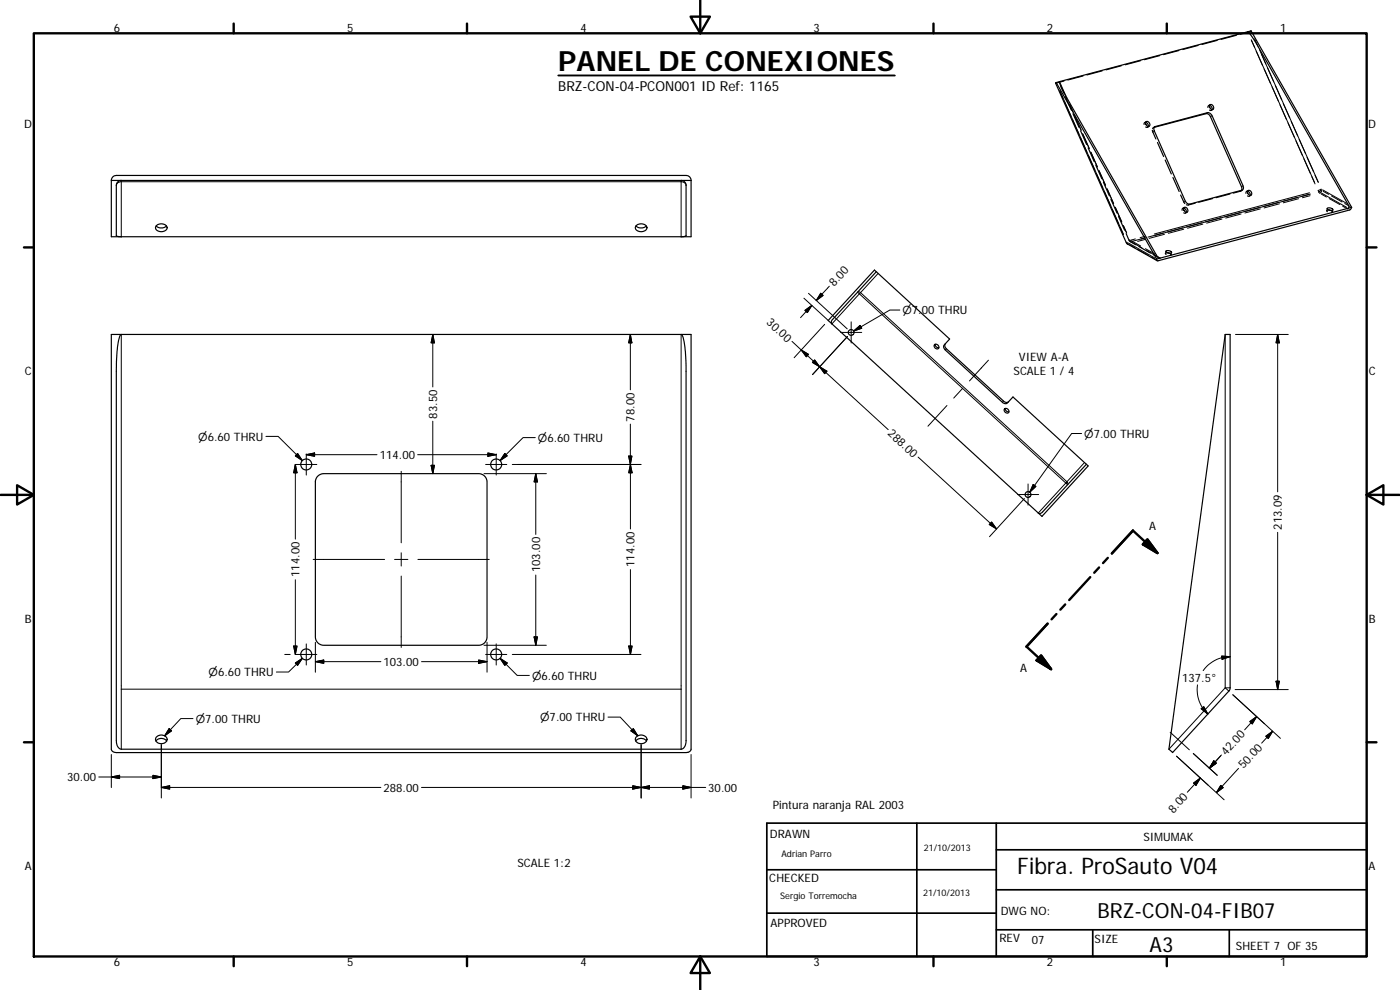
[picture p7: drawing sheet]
<svg xmlns="http://www.w3.org/2000/svg" width="420mm" height="297mm" viewBox="0 0 420 297" stroke-linecap="round" stroke-linejoin="round" font-family="sans-serif">
<g fill="none" stroke="#000" stroke-width=".3">
<path d="M375.5 11.9l19 42.9M375.6 12.1l.9 2.1M376.5 11.7l1 2.1M377 15.3l1.9 4.3M378 14.9l1.9 4.3M378.6 16.2l17 38.4M318 27.2l19.1 43.1M318.1 24.7l1.8 4.1M318.1 27.3l.9 2.2M319.5 30.6l1.9 4.3M321 31.2l.9 2.2M321.1 31.5l1 2.2"/>
<path d="M321.9 35.9l1.9 4.4M322.4 34.5l2.1 4.6M346.1 39.5l-.1 .1M346.4 38.2h-.1M346.4 39.3l-.1 .1M346.8 38l-.4 .2M362.4 33.8l-.5 .3M363.7 34.7l-.4 .3M379.4 20.7l1.9 4.3M380.4 20.3l1.9 4.3M381.8 26.1l1.9 4.3M382.7 25.7l2 4.3"/>
<path d="M384.1 31.5l1.9 4.3M385.1 31.1l1.9 4.2M387.5 36.4l1.9 4.4M36.4 54.1v.4a1.34 1.34 0 0 0-1.5 1.1M204.4 54.5a1.34 1.34 0 0 1 1.5 1.1M204.4 54.1v.4M204.4 54.5v16.5M204.4 54.5h-168v16.5M324.3 41.3l1.9 4.3M324.9 40.1l1.9 4.4M325 40.2l2 4.4M326.7 46.7l1.9 4.3"/>
<path d="M327.4 45.6l1.9 4.4M327.4 45.7l2 4.4M329 52.1l2 4.3M329.8 51.2l2 4.4-1.9-4.4M331.4 57.5l1.9 4.3M372.4 57.3h-.1M372.7 57.1l-.2 .1M373 55.8l-.4 .2M388.9 42.3l1.9 4.3M389.4 59.2l-4.6 1.3M389.7 59.6l-4.6 1.3M389.9 41.8l1.9 4.3"/>
<path d="M391.3 47.6l1.9 4.4M392.3 47.2l1.9 4.3M392.8 58.3l-2.2 .6M393 57.8l-46.6 12.4M393.2 58.7l-2.3 .6M393.3 58.2l-46.6 12.4M393.7 53l1 2.2M394.7 52.6l.9 2.2M395.6 57.1l.9-.3a.52 .52 0 0 1-.3 .6 .52 .52 0 0 1-.6-.2M395.7 57.6l.1 .2M396.1 57.5l-.3 .1M396.3 57.8l7.9 4.4"/>
<path d="M396.4 57.8h-.5M396.5 58.2l1.6 .9M396.7 57.2l-.3 .1M396.7 57.2l-.2 .3M396.9 57l7.2 4M397.1 57.4l1.6 .9M398.9 59.6l3.2 1.8M399.6 58.8l3.2 1.8M333.8 62.9l1.9 4.3M334.2 61.1l-1.9-4.4 1.9 4.4M336.2 68.3l1 2.1M336.6 66.5l-1.9-4.3 2 4.5"/>
<path d="M337.1 67.7l1 2.1M337.2 67.8l.9 2.2M338.1 72.8l.1-.1 .1 .5M338.2 72.8h-.1M338.3 72.8v.2M338.4 73.2h.1M338.4 73.1l.1 .1M338.7 72.9l8 4.6M338.9 72.2h.2M339 73.4l1.6 1M339 72l-.1 .1M339 72v.3"/>
<path d="M339.1 72.2l.1 .1M339.2 72.5h.2M339.3 72.4l.1 .1M339.4 72.2l2.9 1.6M339.8 72.7l2.9 1.7M340.7 71.7l-1.4 .4M341 72.1l-1.3 .4M341.4 74.8l3.2 1.8M343.4 71.4l-2.3 .7M343.6 70.9l-1.4 .4M343.7 71.8l-2.3 .6M343.8 74.6l2.8 1.6"/>
<path d="M343.8 71.4l-1.4 .3M344.1 75.2l2.9 1.6M345.5 77.1l1.6 .9M347.5 77.1l.6 .3M349.2 69.9l-4.7 1.2M349.5 70.3l-4.6 1.2M354.9 68.4l-4.6 1.2M355.3 68.8l-4.7 1.2M355.4 60.5l-.1 .1M355.7 60.3l-.1 .1M356.8 61.4l-.2 .1M357 61.2l-.1 .1"/>
<path d="M360.6 66.9l-4.5 1.2M361 67.2l-4.6 1.3M366.4 65.3l-4.6 1.3M366.7 65.7l-4.6 1.3M372.2 63.8l-4.6 1.2M372.5 64.2l-4.6 1.2M377.9 62.3l-4.6 1.2M378.2 62.7l-4.6 1.2M383.6 60.8l-4.6 1.2M384 61.2l-4.6 1.2M402.9 61.8l1.6 1M403.6 61.1l1.6 .9"/>
<path d="M241.3 89.5l7.2 6.6M241.6 93.1l2-1.5-1.3 2.2zM242.6 88l11.7 10.7M243.6 91.6l-3.3 3.7M246.3 88l.7 .6-2 1.6zM247.5 97.3l-9.2 10M248.9 85.9l-3.9 4.3M249.7 97.2l8.2-9 62 56.7M252.3 99.7h6.3M255.4 96.6v6.3M256.2 99.3l1.9-1.7 .5 .9zM257.4 87.7l.4-.2 .5 .3a.48 .48 0 0 1-.5 .2 .48 .48 0 0 1-.4-.3z"/>
<path d="M258.3 87.8l61.9 56.7 5.3-5.7M263.5 82l-5.2 5.8M270.1 93h-3.1l-10.8 6.3M36.4 100.4v106.4M129.9 100.4v15.7M129.9 100.4l.5 2.5h-1zM189.2 100.4v16.6M189.2 100.4l.4 2.5h-.9zM204.4 100.4v106.4M237.7 102.4l28.9 26.5M240.5 105l2.1 1.3-.6 .8zM244.5 108l1.5 2-2.2-1.3z"/>
<path d="M246 110l2.2 1.4-.7 .7zM254.3 100.9l-10.5 11.5M284 104.6l-.3 .4M288.9 116.5l-2.7 2.9M296.6 108.1l-5.7 6.2M367.7 100.4v106M370.8 100.4h15.8M383.4 100.4v47.2M383.4 100.4l.6 2.5h-1zM79.8 130.9h3.7l7.2 7.3M88.6 139.4v22.4M88.6 139.4l.5 2.5h-1z"/>
<path d="M88.7 139.4h6.4M89.3 136.1l1.4 2.1-2.1-1.4zM91.9 136.2v6.3M91.9 136.4l2.5-.5v1zM113.1 136.4h-21.2M125.3 136.4h23.6M129.4 139.6h1l-.5 2.5zM129.9 126.4v15.7M145.7 139.4h6.4M146.4 135.9l2.5 .5-2.5 .5zM148.9 136.2v6.3M151.5 136.1l.7 .7-2.1 1.4z"/>
<path d="M153.7 139.4h38.7M160.6 131.3h-3.6l-6.9 6.9M188.7 136.8h.9l-.4 2.6zM189.2 127.3v12.1M189.2 139.4v19.3M189.2 139.4l.5 2.5h-1zM275.5 137.1l23.6 21.6M284.2 121.7l-5.7 6.2M301.2 120.3l-.4 .4M324.6 130.1h-3l-12.6 17.6M120.4 141.4v21.5M145.3 142.1h3.5"/>
<path d="M149 142.1h15M160.8 142.1v18.3M160.8 142.1l.5 2.5h-1zM297.6 156.6l1.5 2.1-2.2-1.3zM305.4 148.4h6.3M307.4 149.6l-10.4 11.4M308.5 145.2v6.4M310.1 145.4l.8 .5-1.9 1.8zM319.9 144.9l-8.3 9M320.2 144.5l.3 .5-.1 .4a.47 .47 0 0 1-.4-.4 .47 .47 0 0 1 .2-.5zM383.4 159.7v47.2M88.6 173.9v22.5"/>
<path d="M94 167.9h21.4M118.4 167.9h4M120.4 165.9v3.9M120.4 172.8v21.5M125.4 167.9h21.4M160.8 172.5v21.1M189.2 170.9v25.5M85.5 196.4h1.6M88.1 193.8h1l-.5 2.6zM88.6 198.9l2.1-1.4-1.4 2.1zM88.7 196.4h6.4M90.7 197.5l-4.1 4.1h-3.7"/>
<path d="M91.9 193.2v6.3M94.6 192.7v3.6M94.6 196.5v5.2M94.6 198.5l2.6-.5v1zM94.6 198.5h19.7M126.5 198.5h19.7M143.6 198l2.6 .5-2.6 .5zM145.3 193.6h3.5M145.7 196.4h6.4M146.2 192.7v3.6M146.2 196.5v5.2M148.9 193.2v6.3"/>
<path d="M149 193.6h15M150.1 197.5l5.1 5.1h3.7M150.1 197.5l2.1 1.4-.7 .7zM153.7 196.4h38.7M160.3 191.1h1l-.5 2.5zM188.7 193.8h1l-.5 2.6zM366.6 196.9l2.6 .1-2.4 .8zM369.2 197a10 10 0 0 0-7.1 3l-1 1.2M36.4 206.8h168M36.4 206.8v18M50.8 218.6l.7 .7-2.1 1.5zM57.9 215.6h-3.6l-4.9 5.2"/>
<path d="M182.5 215.2h3.6l5.3 5.6M189.3 219.3l.8-.7 1.3 2.2zM204.4 206.8v18M351.2 219.7l5.7 5.3M359.4 205.5a10 10 0 0 0 1.5 6.8l1.6 1.9M360.5 212.7l.8-.7 1.2 2.2zM367.7 206.4l1.1 .9M367.7 206.4l-16.9 18.4M367.7 206.4h1.5M370.7 206.9h15.9M375.1 216.5l2-1.5-1.3 2.2zM377.1 215l-3.6 4"/>
<path d="M379.5 217.2l-9.5-8.8 14.3 13.1M381.9 219.4l-3.3 3.6M383 204.4h1l-.6 2.5zM29.6 233.1h18.8M33.4 233.1l2.5-.5v1zM33.4 226.4v9.9M45.9 232.6l2.5 .5-2.5 .5zM48.4 236.3l2.5-.5v1zM48.4 236.3h65.9M48.4 223.4v16M189.9 235.8l2.5 .5-2.5 .5zM192.4 236.3l2.5-.5v1z"/>
<path d="M192.4 223.4v16M204.9 235.8l2.5 .5-2.5 .5zM207.4 226.4v13M211.8 236.3h-85.3M358.1 226.1l7.2 6.5M358.2 234.9l2-1.5-1.3 2.2zM360.2 233.4l-3.9 4.3M362.6 235.6l-9.5-8.7 14.3 13.1M364.3 228.3l.7 .7-2.1 1.5zM366.3 226.8l-3.4 3.7M366.4 235.6l.7 .7-2 1.5zM366.6 226.5l-3.6 4"/>
<path d="M371.7 230.5l-6.6 7.3M379.9 220.9l2-1.5-1.3 2.2z"/>
</g>
<g fill="none" stroke="#000" stroke-width=".36">
<path d="M336.5 19.7l-4.6 1.3M342.3 18.2l-4.6 1.2M348.1 16.7l-4.6 1.2M353.8 15.2l-4.6 1.2M359.6 13.6l-4.6 1.3M365.3 12.1l-4.6 1.2M371 10.6l-4.6 1.2M374.5 9.5l-56.5 15M374.5 9.5a16.4 16.4 0 0 1 3.1 4.6l26.9 47.1a.96 .96 0 0 1 .1 1.3M374.8 9.6l-2.6 .7M375.5 9.3l-.4 .1M375.5 9.3l30.1 52.9"/>
<path d="M375.5 9.3l-1 .2M316.8 24.9h.1M316.8 24.9l21.2 47.9 9.3 5.4M317 24.8l-.2 .1M317 24.8l30.1 52.9M318 24.5a15 15 0 0 0 2.2 4.8l26.8 47.2 .4 .6 .8 .3M318 24.5l-1 .3M318.4 25.9l.9 2M319.3 24.3l-2.4 .6M319.7 29l1.9 4.1M322 34.1l1.8 4.1M324.3 39.2l1.8 4.1"/>
<path d="M325.1 22.8l-4.6 1.2M330.8 21.3l-4.6 1.2M343.4 37.3a.6 .6 0 0 1 .6-.6 .6 .6 0 0 1 .5 .7 .51 .51 0 0 1 0 .7 .51 .51 0 0 1-.7 0M343.7 36.7l-.1 .1M343.9 36.6a.77 .77 0 0 1 1 .3 .77 .77 0 0 1-.3 1.1 1.03 1.03 0 0 1-.7-1.4zM344 36.5l-.1 .1M344.6 38.1l-.2 .1M344.9 37.9l-.2 .1M345.8 39.1l1.1 2.6M346.3 38.2l15.6-4.1a1.25 1.25 0 0 1 1.4 .9l9.3 21 .1 .7-.2 .5M346.3 38.2l-.4 .4M346.3 38.2l-.2 .1"/>
<path d="M346.5 38.1l15.9-4.3a1.42 1.42 0 0 1 1.4 .9l9.3 21a.9 .9 0 0 1-.4 1.4l-15.6 4.1a1.34 1.34 0 0 1-1.4-.9l-9.3-21-.1-.7zM346.6 38l-.2 .1M362.5 32.3a.61 .61 0 0 1 .6-.7 .61 .61 0 0 1 .6 .7 .52 .52 0 0 1 0 .7 .52 .52 0 0 1-.7 0M362.9 31.6l-.2 .1M363.1 31.4a.8 .8 0 0 1 1 .5 .8 .8 0 0 1-.3 1 .97 .97 0 0 1-.7-1.5zM363.2 31.4l-.2 .1M363.7 33l-.1 .1M364.1 32.8l-.2 .1M33.4 54.1a1.48 1.48 0 0 1 1.5-1.5h171a1.48 1.48 0 0 1 1.5 1.5M33.4 54.1v16.9h174v-16.9M33.4 54.1h174M36.4 54.1a1.48 1.48 0 0 0-1.5 1.5v15.1l1.5 .3"/>
<path d="M204.4 54.1a1.48 1.48 0 0 1 1.5 1.5v15.1l-1.5 .3M326.6 44.4l1.8 4.1M328.9 49.5l1.8 4.1M331.1 54.7l1.8 4.1M333.4 59.8l1.8 4.1M347.4 42.8l1.8 4.2M349.7 48l1.8 4.2M352 53.3l1.9 4.1M354.3 58.5l1.3 2.6M363.9 59.6l-4.2 1.1M369.1 58.2l-4.2 1.1M372.4 57.3l-2.2 .6"/>
<path d="M372.6 57.2l-.2 .1M372.9 57l-.2 .1M373.9 58a.56 .56 0 0 1 .5-.6 .56 .56 0 0 1 .6 .4 .56 .56 0 0 1 .2 .8 .56 .56 0 0 1-.8 .2M374.3 57.3l-.2 .1M374.6 57.2a.79 .79 0 0 1 1 .4 .79 .79 0 0 1-.4 1 .92 .92 0 0 1-.6-1.4zM374.6 57.2l-.2 .1M375.1 58.7l-.1 .1M375.5 58.5l-.2 .2M46.9 67.8a2.28 2.28 0 0 0 3 0M46.9 67.7a1.99 1.99 0 0 1 3.3 .6 1.88 1.88 0 0 1-1.8 1.2 1.88 1.88 0 0 1-1.7-1.2zM190.9 67.8a2.31 2.31 0 0 0 3.1 0M190.9 67.7a2.01 2.01 0 0 1 3.3 .6 1.89 1.89 0 0 1-1.8 1.2 1.89 1.89 0 0 1-1.7-1.2z"/>
<path d="M335.7 64.9l1.8 4.2M338 70.1l1 2.2M339.1 72.4l1.8 1.1M341.8 74l3.4 1.9M346.1 76.4l1.7 1M348.2 77.4l-1.1 .3M349.8 75.8l-.1 .3M349.9 75.4v.2M349.9 75.3l.6-.1a.72 .72 0 0 1 1 .7h-.5a.95 .95 0 0 1-1.1-.6zM350 76.3l-.2-.1a.82 .82 0 0 1 1.4-.1l.3 .3-.4 .2M351.5 76.2v.2M351.6 75.7v.3"/>
<path d="M354.8 63.1a.61 .61 0 0 1 .6-.7 .61 .61 0 0 1 .6 .7 .52 .52 0 0 1-.1 .7 .52 .52 0 0 1-.6 .1M355.1 62.4l-.1 .1M355.4 62.3a.79 .79 0 0 1 1 .4 .79 .79 0 0 1-.4 1 .95 .95 0 0 1-.6-1.4zM355.4 62.2l-.1 .1M356 63.8l-.2 .1M356.3 63.6l-.2 .1M358.7 61l-2.1 .5-.5-.1M398.2 63v.2M398.3 62.5v.3M398.3 62.5l.6-.1a.79 .79 0 0 1 1 .6l-.5 .1a.96 .96 0 0 1-1.1-.6zM398.4 63.5l-.2-.1a.82 .82 0 0 1 1.4-.1l.3 .3-.3 .2M399.9 63.4v.2"/>
<path d="M400 62.9v.2M404.6 62.5l-56.4 14.9M405.6 62.2l-.6 .8-57.5 15.3-.3-.2-.1-.4M405.6 62.2l-1 .3M249.7 97.2l61.9 56.7M249.7 97.2l-1.2-1 13.9-15.2 22.6 20.7-1.6 1.8a1.08 1.08 0 0 0 .3 1.5l17.1 15.7a1.15 1.15 0 0 0 1.6 .2l1.6-1.8 22.6 20.7-13.9 15.1-1.1-1M263 81.5l-13.1 14.4a.98 .98 0 0 0-.2 1.3M33.4 100.4h174v124.4a1.35 1.35 0 0 1-1.5 1h-171a1.35 1.35 0 0 1-1.5-1zM36.4 100.4l-.2 .1a27 27 0 0 0-1.3 10.9v110.8a2.29 2.29 0 0 0 1.5 2.6h168a2.22 2.22 0 0 0 1.5-2.6v-110.8a34.2 34.2 0 0 0-1.2-10.8l-.3-.2M280.5 103.4a.78 .78 0 0 1 1.1 .2 .78 .78 0 0 1-.2 1.1 .89 .89 0 0 1-.9-1.3zM280.7 103.3a.96 .96 0 0 0 1.1 1M283.7 103.1a1.14 1.14 0 0 0 .3 1.5l17.2 15.7a1.1 1.1 0 0 0 1.5 .2"/>
<path d="M367.7 100.4h1.5v106.2l-.4 .7-16.9 18.5-1.1-1zM301.5 122.7a.79 .79 0 0 1 1.1 .2 .79 .79 0 0 1-.2 1.1 .93 .93 0 0 1-.9-1.3zM301.7 122.6a.98 .98 0 0 0 1.1 1M326 139.3l-13.1 14.3a.93 .93 0 0 1-1.3 .3M95.5 142.7l.9-.5 .8-.1h46.4a2.51 2.51 0 0 1 2.6 2.5v46.5a2.51 2.51 0 0 1-2.6 2.5h-46.4a2.51 2.51 0 0 1-2.6-2.5v-46.5l.3-1zM46.8 222.3a2.06 2.06 0 0 1 3.2 0M46.9 221.1a1.84 1.84 0 0 1 1.9-.5 1.84 1.84 0 0 1 1.3 1.5 1.86 1.86 0 0 1-1.8 1 1.86 1.86 0 0 1-1.6-1.3zM190.8 222.3a2.06 2.06 0 0 1 3.2 0M190.9 221.1a1.84 1.84 0 0 1 1.9-.5 1.84 1.84 0 0 1 1.3 1.5 1.86 1.86 0 0 1-1.8 1 1.86 1.86 0 0 1-1.6-1.3z"/>
<circle cx="255.4" cy="99.8" r=".87"/>
<circle cx="91.9" cy="139.4" r="1.64"/>
<circle cx="148.9" cy="139.4" r="1.64"/>
<circle cx="308.5" cy="148.4" r=".87"/>
<circle cx="91.9" cy="196.4" r="1.64"/>
<circle cx="148.9" cy="196.4" r="1.64"/>
</g>
<g fill="none" stroke="#000" stroke-width=".71">
<path d="M10.1 10h400.1v277h-400.1zM70.1 7.1v2.9M140.2 7.1v2.9M207.3 5h5.8l-2.9 5zM210.2 0v10M280.2 7.1v2.9M350.2 7.1v2.9M7.2 74.2h2.9M410.2 74.2h2.9M.2 148.5h9.9M5.1 145.6l5 2.9-5 2.9zM410.2 148.5l5-2.9v5.8z"/>
<path d="M410.2 148.5h9.9M327.2 173.2l-6.3 6.8M329.9 170.3l-1.5 1.6M332.5 167.4l-1.5 1.6M344.3 161.8l3.1 4.1-4.4-2.6zM347.4 165.9l-7.4-6.7-6.3 6.9M312.5 196.7l3 4.1-4.4-2.7zM314.4 187.1l-6.3 6.9 7.4 6.8M317 184.2l-1.4 1.6M319.7 181.4l-1.5 1.5M7.2 222.7h2.9M410.2 222.7h2.9"/>
<path d="M70.1 287v2.9M140.2 287v2.9M210.2 287l2.9 5h-5.8zM210.2 287v10M280.2 287v2.9M350.2 287v2.9"/>
</g>
<path d="M230.1 247h180.1v40h-180.1zM275.2 247v40M299 255h111.2M299 247v40M230.1 274h68.9M230.1 261h68.9M299 279h111.2M299 267h111.2M327.9 279v8M368.9 279v8" fill="none" stroke="#000" stroke-width=".51"/>
<path d="M344.3 161.8l3.1 4.1-4.4-2.6zM312.5 196.7l3 4.1-4.4-2.7z" fill="#000" stroke="#000" stroke-width=".71"/>
<path d="M167.5 22.6h101.1" fill="none" stroke="#000" stroke-width=".56"/>
<g fill="#000" stroke="#000" stroke-width=".3">
<path d="M241.6 93.1l2-1.5-1.3 2.2zM246.3 88l.7 .6-2 1.6zM256.2 99.3l1.9-1.7 .5 .9zM129.9 100.4l.5 2.5h-1zM189.2 100.4l.4 2.5h-.9zM240.5 105l2.1 1.3-.6 .8zM244.5 108l1.5 2-2.2-1.3zM246 110l2.2 1.4-.7 .7zM383.4 100.4l.6 2.5h-1zM89.3 136.1l1.4 2.1-2.1-1.4zM91.9 136.4l2.5-.5v1zM129.4 139.6h1l-.5 2.5z"/>
<path d="M146.4 135.9l2.5 .5-2.5 .5zM151.5 136.1l.7 .7-2.1 1.4zM188.7 136.8h.9l-.4 2.6zM88.6 139.4l.5 2.5h-1zM160.8 142.1l.5 2.5h-1zM189.2 139.4l.5 2.5h-1zM297.6 156.6l1.5 2.1-2.2-1.3zM310.1 145.4l.8 .5-1.9 1.8zM88.1 193.8h1l-.5 2.6zM88.6 198.9l2.1-1.4-1.4 2.1zM94.6 198.5l2.6-.5v1zM143.6 198l2.6 .5-2.6 .5z"/>
<path d="M150.1 197.5l2.1 1.4-.7 .7zM160.3 191.1h1l-.5 2.5zM188.7 193.8h1l-.5 2.6zM366.6 196.9l2.6 .1-2.4 .8zM50.8 218.6l.7 .7-2.1 1.5zM189.3 219.3l.8-.7 1.3 2.2zM360.5 212.7l.8-.7 1.2 2.2zM375.1 216.5l2-1.5-1.3 2.2zM383 204.4h1l-.6 2.5zM33.4 233.1l2.5-.5v1zM45.9 232.6l2.5 .5-2.5 .5zM48.4 236.3l2.5-.5v1z"/>
<path d="M189.9 235.8l2.5 .5-2.5 .5zM192.4 236.3l2.5-.5v1zM204.9 235.8l2.5 .5-2.5 .5zM358.2 234.9l2-1.5-1.3 2.2zM364.3 228.3l.7 .7-2.1 1.5zM364.3 228.3l.7 .7-2 1.5zM366.4 235.6l.7 .7-2 1.5zM379.9 220.9l2-1.5-1.3 2.2z"/>
</g>
<text font-size="8.4" x="167.5" y="21.3">PANEL DE CONEXIONES</text>
<text font-size="6.9" x="305.3" y="262.2">Fibra. ProSauto V04</text>
<g font-size="6.3">
<text x="329.4" y="275.4">BRZ-CON-04-FIB07</text>
<text x="345" y="285.6">A3</text>
</g>
<text font-size="4.1" x="167.5" y="27.4">BRZ-CON-04-PCON001 ID Ref: 1165</text>
<g font-size="3.5">
<text x="34.2" y="9.6">6</text>
<text x="104.2" y="9.6">5</text>
<text x="174.2" y="9.6">4</text>
<text x="244.2" y="9.6">3</text>
<text x="314.2" y="9.6">2</text>
<text x="384.2" y="9.6">1</text>
<text x="7.3" y="38.4">D</text>
<text x="410.6" y="38.4">D</text>
<text x="250.3" y="86.1" transform="rotate(-47 250.3 86.1)">8.00</text>
<text x="229.8" y="97" transform="rotate(42 229.8 97)">30.00</text>
<text x="7.4" y="112.6">C</text>
<text x="304.2" y="112.6">SCALE 1 / 4</text>
<text x="305.8" y="108.4">VIEW A-A</text>
<text x="410.8" y="112.6">C</text>
<text x="131.2" y="125.6" transform="rotate(-90 131.2 125.6)">83.50</text>
<text x="190.4" y="126.5" transform="rotate(-90 190.4 126.5)">78.00</text>
<text x="266.3" y="130.4" transform="rotate(43 266.3 130.4)">288.00</text>
<text x="113.9" y="137.7">114.00</text>
<text x="344.9" y="159">A</text>
<text x="384.7" y="158.9" transform="rotate(-90 384.7 158.9)">213.09</text>
<text x="89.9" y="173.1" transform="rotate(-90 89.9 173.1)">114.00</text>
<text x="162.1" y="171.7" transform="rotate(-90 162.1 171.7)">103.00</text>
<text x="190.5" y="170.1" transform="rotate(-90 190.5 170.1)">114.00</text>
<text x="7.4" y="186.9">B</text>
<text x="410.8" y="186.9">B</text>
<text x="115.1" y="199.8">103.00</text>
<text x="306.1" y="201.5">A</text>
<text x="354.8" y="204.6">137.5°</text>
<text x="368" y="226.8" transform="rotate(-47 368 226.8)">42.00</text>
<text x="373.2" y="230.8" transform="rotate(-47 373.2 230.8)">50.00</text>
<text x="20.2" y="234.4">30.00</text>
<text x="115.1" y="237.5">288.00</text>
<text x="212.6" y="237.5">30.00</text>
<text x="231.9" y="242.8">Pintura naranja RAL 2003</text>
<text x="352.1" y="244.1" transform="rotate(-47 352.1 244.1)">8.00</text>
<text x="231.1" y="251.4">DRAWN</text>
<text x="343.2" y="252.3">SIMUMAK</text>
<text x="7.4" y="261.1">A</text>
<text x="155.3" y="260.2">SCALE 1:2</text>
<text x="410.8" y="261.1">A</text>
<text x="230.9" y="264.6">CHECKED</text>
<text x="300.3" y="274.5">DWG NO:</text>
<text x="231.3" y="278.2">APPROVED</text>
<text x="299.9" y="282.6">REV</text>
<text x="309.7" y="283.3">07</text>
<text x="328.5" y="283">SIZE</text>
<text x="370.9" y="285.1">SHEET 7 OF 35</text>
<text x="34.2" y="289.9">6</text>
<text x="104.2" y="289.9">5</text>
<text x="174.2" y="289.9">4</text>
<text x="244.2" y="289.9">3</text>
<text x="314.2" y="289.9">2</text>
<text x="384.2" y="289.9">1</text>
</g>
<g font-size="3.3">
<text x="270.8" y="94.3">⌀7.00 THRU</text>
<text x="325.4" y="131.4">⌀7.00 THRU</text>
<text x="59.5" y="132.2">⌀6.60 THRU</text>
<text x="161.4" y="132.6">⌀6.60 THRU</text>
<text x="62.6" y="202.9">⌀6.60 THRU</text>
<text x="159.7" y="203.9">⌀6.60 THRU</text>
<text x="58.7" y="216.9">⌀7.00 THRU</text>
<text x="162.1" y="216.4">⌀7.00 THRU</text>
</g>
<g font-size="2.7">
<text x="234.5" y="257.1">Adrian Parro</text>
<text x="277.3" y="255.2">21/10/2013</text>
<text x="234.2" y="269.7">Sergio Torremocha</text>
<text x="277" y="268.7">21/10/2013</text>
</g>
</svg>
